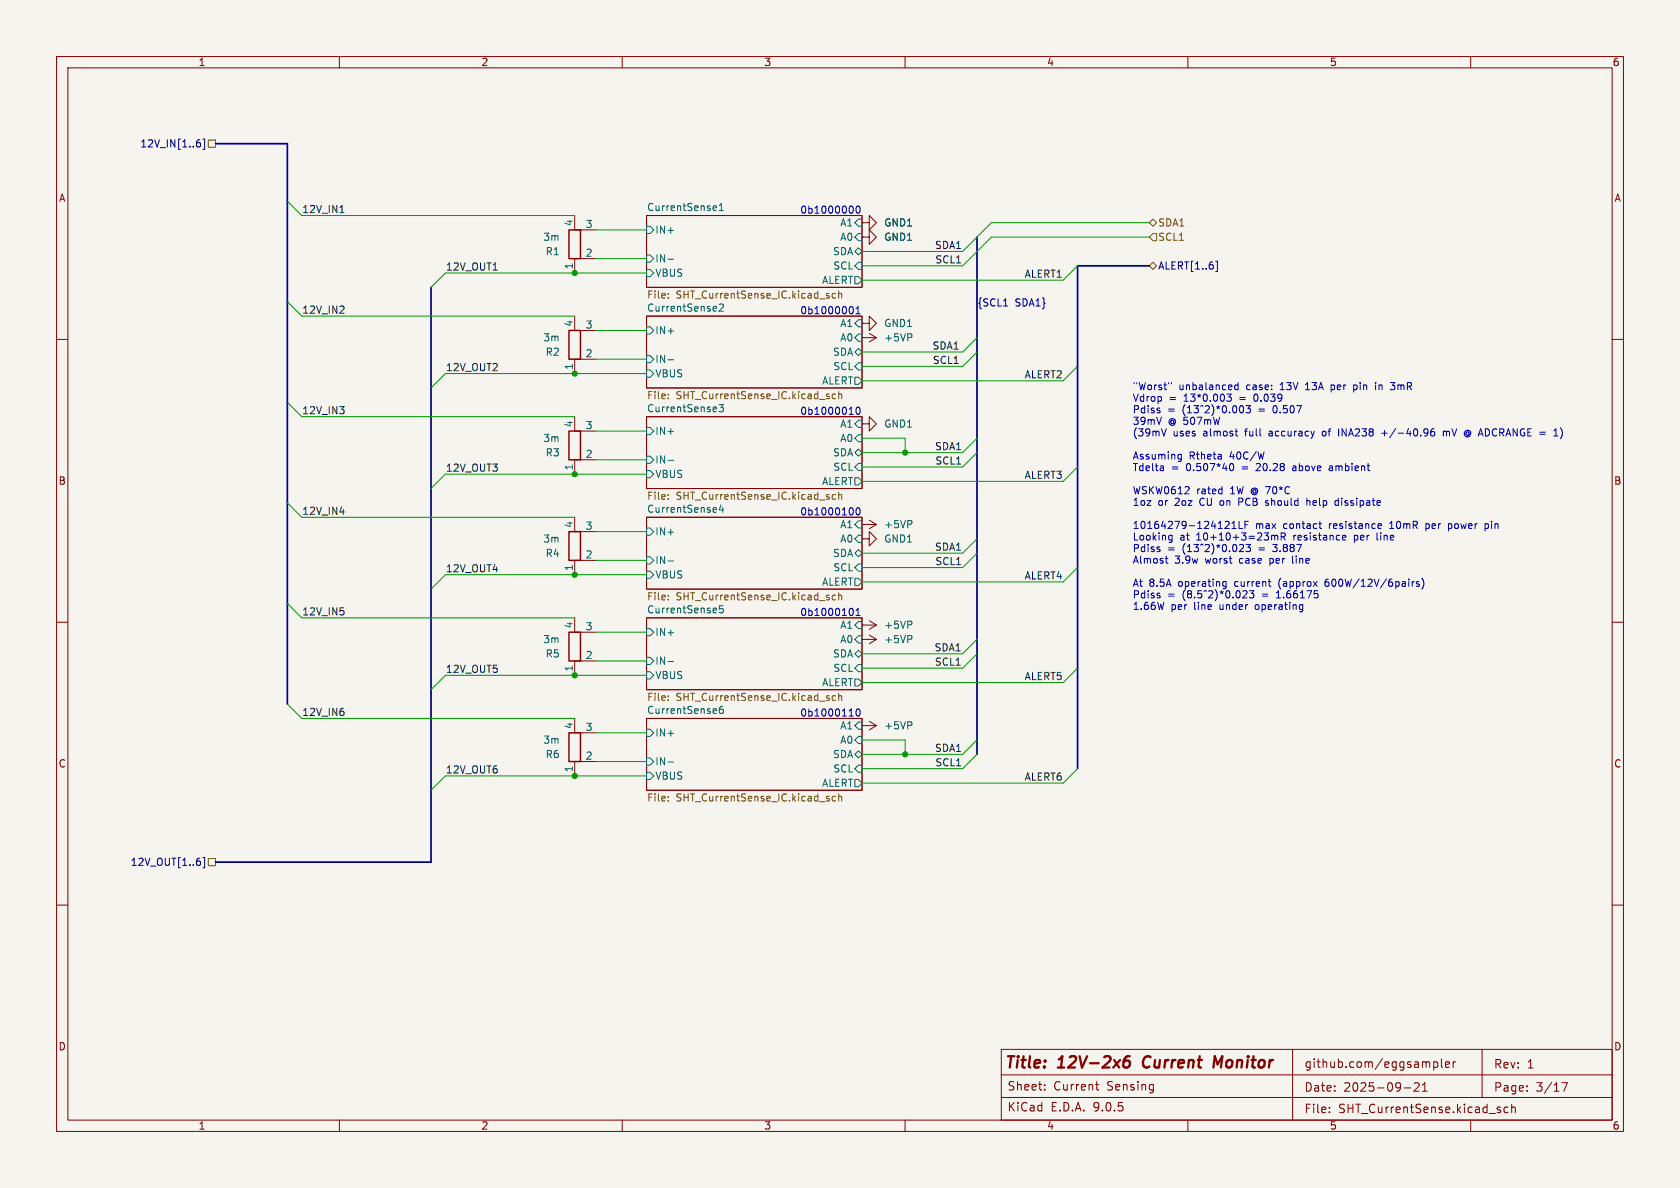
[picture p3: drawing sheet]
<svg xmlns="http://www.w3.org/2000/svg" width="297mm" height="210mm" viewBox="0 0 297 210" stroke-linecap="round" stroke-linejoin="round" font-family="sans-serif">
<path d="M0 0h297v210h-297z" fill="#f5f4ef" stroke="#f5f4ef" stroke-width=".18"/>
<g fill="none" stroke="#840000" stroke-width=".18">
<path d="M10 10h277v190h-277zM12 12h273v186h-273zM60 10v2M110 10v2M160 10v2M210 10v2M260 10v2M101.6 38.1v2.5h3.8M114.3 38.1h38.1v12.7h-38.1zM152.4 39.4h1.3v-1.3l1.2 1.3-1.2 1.2v-1.2M152.4 39.4h.1M101.6 55.9v2.5h3.8"/>
<path d="M105.4 45.7h-3.8v2.6M114.3 55.9h38.1v12.7h-38.1zM152.4 57.2h1.3v-1.3l1.2 1.3-1.2 1.2v-1.2M152.4 57.2h.1M152.4 59.7h.1M152.4 41.9h1.3v-1.3l1.2 1.3-1.2 1.3v-1.3M152.4 41.9h.1M152.4 59.7h2.5M153.7 58.9l1.2 .8M154.9 59.7l-1.2 .8M10 60h2M101.6 73.7v2.5h3.8"/>
<path d="M105.4 63.5h-3.8v2.5M114.3 73.7h38.1v12.7h-38.1zM152.4 74.9h1.3v-1.2l1.2 1.2-1.2 1.3v-1.3M152.4 74.9h.1M285 60h2M101.6 91.4v2.6h3.8M105.4 81.3h-3.8v2.5M105.4 99.1h-3.8v2.5M114.3 91.4h38.1v12.7h-38.1zM152.4 92.7h.1M152.4 95.3h1.3v-1.3l1.2 1.3-1.2 1.2v-1.2M152.4 95.3h.1"/>
<path d="M152.4 92.7h2.5M153.7 91.9l1.2 .8M154.9 92.7l-1.2 .8M10 110h2M101.6 109.2v2.6h3.8M105.4 116.8h-3.8v2.6M114.3 109.2h38.1v12.7h-38.1zM152.4 110.5h.1M152.4 113h.1M152.4 110.5h2.5M152.4 113h2.5M153.7 109.7l1.2 .8"/>
<path d="M153.7 112.3l1.2 .7M154.9 110.5l-1.2 .8M154.9 113l-1.2 .8M285 110h2M101.6 127v2.5h3.8M105.4 134.6h-3.8v2.6M114.3 127h38.1v12.7h-38.1zM152.4 128.3h.1M152.4 128.3h2.5M153.7 127.5l1.2 .8M154.9 128.3l-1.2 .7M10 160h2"/>
<path d="M285 160h2M60 198v2M110 198v2M160 198v2M177 194h108M177 190h108M177 185.5h108v12.5h-108zM184.7 192.6v.1M184.7 191.8v.1M193.7 191.7h.5M193.9 191.2v1.3l.3 .2M210 198v2"/>
<path d="M228.5 185.5v12.5M235 196.6v.1M235 195.8v.1M248.2 192.3h1.2M250 191.5l.6-.1 .2 .1 .1 .3-.9 1.1h.9M251.5 192.9h.8M251.5 191.8l.4-.4v1.5M253.5 187.7v1.5M253.5 187.8l.4-.1 .3 .3v.4l-.2 .2h-.5M254.8 187.2v1.3l.2 .2M255.5 188.2l.8-.2-.1-.2-.4-.1-.3 .2 .1 .7h.6M256.9 187.7v1"/>
<path d="M257.3 187.7l-.3 .1-.1 .2M260 198v2M262 185.5v8.5M265.2 196.3v.3M266.6 195.8l-.4-.1-.3 .3v.4l.1 .2h.6M267.2 195.8l.3-.1 .3 .1 .1 .9M267.2 195.2v1.5M270 192.8v.1M270 192v.1M276.1 191.4h1l-.6 1.5"/>
</g>
<path d="M198.7 187.7a.64 .64 0 0 1 1 0v.6a.66 .66 0 0 1-1 .3M199.7 186.7a.81 .81 0 0 0-.9 .5M202.3 187a1.27 1.27 0 0 0 0 1.6M216.1 186.7l-.8 1.4-.5-1.4-.3 2" fill="none" stroke="#840000" stroke-width=".4"/>
<g fill="none" stroke="#006464" stroke-width=".18">
<path d="M126.3 36.4h.3l.1 .3-.6 .1M126.6 37.2h-.3M127.2 37.2h.7M127.2 36.3l.3-.3v1.2M151.8 38.7h.6v1.3h-.6l-.7-.6zM114.3 47.6h.6l.7 .7-.7 .6h-.6zM114.3 40h.6l.7 .6-.7 .7h-.6zM114.3 45.1h.6l.7 .6-.7 .7h-.6zM114.3 57.8h.6l.7 .6-.7 .7h-.6zM118.1 45.8h1M127.8 53.9v.4l-.7 .7h.8M151.1 44.5l.7-.7 .6 .7-.6 .6z"/>
<path d="M151.1 48.9h.7l.6 .6-.6 .7h-.7zM151.8 46.4h.6v1.2h-.6l-.7-.6zM151.8 41.3h.6v1.2h-.6l-.7-.6zM151.8 56.5h.6v1.3h-.6l-.7-.6zM151.8 59.1h.6v1.2h-.6l-.7-.6zM161.1 59.1l.1 .1-.1 .4M114.3 65.4h.6l.7 .6-.7 .7h-.6zM114.3 62.9h.6l.7 .6-.7 .6h-.6zM114.3 75.6h.6l.7 .6-.7 .6h-.6zM118.1 63.6h1M127.9 71.5l-.4 .5 .3 .1v.6l-.2 .1-.5-.1M151.1 62.2l.7-.6 .6 .6-.6 .7z"/>
<path d="M151.1 66.7h.7l.6 .6-.6 .6h-.7zM151.8 64.1h.6v1.3h-.6l-.7-.6zM151.8 74.3h.6v1.3h-.6l-.7-.7zM151.8 76.8h.6v1.3h-.6l-.7-.6zM114.3 93.3h.6l.7 .7-.7 .6h-.6zM114.3 98.4h.6l.7 .7-.7 .6h-.6zM114.3 83.2h.6l.7 .6-.7 .7h-.6zM114.3 80.6h.6l.7 .7-.7 .6h-.6zM118.1 99.2h1M118.1 81.4h1M127.5 89.2l-.3 .9h.7M127.8 89.7v.9"/>
<path d="M151.1 80l.7-.6 .6 .6-.6 .6zM151.1 84.5h.7l.6 .6-.6 .6h-.7zM151.8 92.1h.6v1.2h-.6l-.7-.6zM151.8 99.7h.6v1.3h-.6l-.7-.7zM151.8 97.2l.6 .6-.6 .6-.7-.6zM151.8 94.6h.6v1.3h-.6l-.7-.6zM151.8 81.9h.6v1.3h-.6l-.7-.6zM161.1 92.1l.1 .2-.1 .3M114.3 118.7h.6l.7 .7-.7 .6h-.6zM114.3 111.1h.6l.7 .7-.7 .6h-.6zM114.3 116.2h.6l.7 .6-.7 .7h-.6zM114.3 101h.6l.7 .6-.7 .6h-.6z"/>
<path d="M118.1 116.9h1M127.2 107.1v.6l.1-.1h.5l.1 .5-.3 .2-.4-.1M151.1 115.6l.7-.7 .6 .7-.6 .6zM151.1 102.2h.7l.6 .7-.6 .6h-.7zM151.8 109.9h.6v1.2h-.6l-.7-.6zM151.8 117.5h.6v1.2h-.6l-.7-.6zM151.8 112.4h.6v1.3h-.6l-.7-.7zM161.1 109.9l.1 .1-.1 .4M161.1 112.4l.1 .2-.1 .3M114.3 136.5h.6l.7 .7-.7 .6h-.6zM114.3 128.9h.6l.7 .6-.7 .7h-.6zM114.3 134h.6l.7 .6-.7 .7h-.6z"/>
<path d="M118.1 134.7h1M127.3 125a.99 .99 0 0 0 0 1.1h.5l.1-.5-.3-.3h-.2l-.2 .3M151.1 120h.7l.6 .7-.6 .6h-.7zM151.1 133.4l.7-.7 .6 .7-.6 .6zM151.1 137.8h.7l.6 .6-.6 .7h-.7zM151.8 127.6h.6v1.3h-.6l-.7-.6zM151.8 135.3h.6v1.2h-.6l-.7-.6zM151.8 130.2h.6v1.2h-.6l-.7-.6zM161.1 127.6l.1 .2-.1 .4"/>
</g>
<g fill="none" stroke="#725600" stroke-width=".18">
<path d="M36.8 24.8h1.3v1.2h-1.3zM203.2 39.4l.6-.7 .7 .7-.7 .6zM118.1 51.9v.1M118.1 52.6v.1M146.5 52.3l.1 .2-.1 .2M146.5 51.9h.1M147.7 51.9h-.3l-.3 .2 .1 .5h.5M148.3 51.4v1.3M148.3 52l.1-.1h.4v.8M203.2 47l.6-.6 .7 .6-.7 .6zM203.8 41.3h.7v1.2h-.7l-.6-.6zM118.1 69.7v.1"/>
<path d="M118.1 70.4v.1M146.5 70.1l.1 .1-.1 .3M146.5 69.6l.1 .1M147.7 69.7l-.3-.1-.3 .3 .1 .5h.5M148.3 69.2v1.3M148.3 69.8l.1-.2 .4 .1v.8M118.1 87.5v.1M118.1 88.1v.2M146.5 87.8l.1 .2-.1 .3M146.5 87.4l.1 .1M147.7 87.5l-.3-.1-.3 .3 .1 .5h.5M148.3 87v1.3"/>
<path d="M148.3 87.5l.1-.1 .4 .1v.8M118.1 105.3v.1M118.1 105.9v.1M146.5 105.6l.1 .2-.1 .2M146.5 105.2l.1 .1M147.7 105.3l-.3-.1-.3 .2 .1 .6h.5M148.3 104.8v1.2M148.3 105.3l.1-.1 .4 .1v.7M118.1 123.7v.1M118.1 123v.2M146.5 123.4l.1 .2-.1 .2M146.5 123h.1"/>
<path d="M147.7 123h-.3l-.3 .2 .1 .6h.5M148.3 123.1l.1-.1h.4v.8M148.3 122.6v1.2M36.8 151.8h1.3v1.2h-1.3zM118.1 140.8v.1M118.1 141.5v.1M146.5 141.2l.1 .2-.1 .2M146.5 140.8h.1M147.7 140.8h-.3l-.3 .2 .1 .5h.5M148.3 140.3v1.3M148.3 140.9l.1-.1h.4v.8"/>
</g>
<path d="M100.6 58.4h2v5.1h-2zM100.6 40.6h2v5.1h-2zM100.6 76.2h2v5.1h-2zM100.6 94h2v5.1h-2zM100.6 111.8h2v5h-2zM100.6 129.5h2v5.1h-2z" fill="none" stroke="#840000" stroke-width=".25"/>
<path d="M35 25.2h.2l.3 .2-.1 .5-.4 .1M35.3 24.7l-.3 .1M35.9 24.6h.3v1.8h-.3M177.4 54.1h.7M214.9 46.2h.3v1.8h-.3M35.1 151.7h.2M35.2 152.2l.3 .2v.3l-.3 .3M35.9 151.6h.3v1.8h-.3" fill="none" stroke="#000084" stroke-width=".18"/>
<path d="M60.1 37.6h.7M60.7 54.2l.1 .1v.3l-.8 .8h.8M87.2 47.7h.7M60 71.9h.8l-.4 .5M60.8 72.5v.5M60.1 90.5h.8M60.8 108v.6M60.8 125.8v.6" fill="none" stroke="#0f0f0f" stroke-width=".18"/>
<path d="M38.1 25.4h12.7v99.1M76.2 50.8v101.6h-38.1M172.7 41.9v91.5M203.2 47h-12.7v88.9" fill="none" stroke="#000084" stroke-width=".3"/>
<g fill="none" stroke="#009600" stroke-width=".18">
<path d="M50.8 35.6l2.5 2.5h48.3M203.2 39.4h-27.9l-5.1 5.1h-17.8M50.8 53.3l2.5 2.6h48.3M105.4 58.4h8.9M105.4 45.7h8.9M105.4 40.6h8.9M114.3 48.3h-35.6l-2.5 2.5M172.7 59.7l-2.5 2.5h-17.8M190.5 47l-2.5 2.5h-35.6M203.2 41.9h-27.9l-5.1 5.1h-17.8M50.8 71.1l2.5 2.6h48.3M105.4 76.2h8.9"/>
<path d="M105.4 63.5h8.9M114.3 66h-35.6l-2.5 2.6M152.4 77.5h7.6v2.5M172.7 77.5l-2.5 2.5h-17.8M172.7 62.2l-2.5 2.6h-17.8M190.5 64.8l-2.5 2.5h-35.6M50.8 88.9l2.5 2.5h48.3M105.4 99.1h8.9M105.4 94h8.9M105.4 81.3h8.9M114.3 83.8h-35.6l-2.5 2.6M172.7 95.3l-2.5 2.5h-17.8"/>
<path d="M172.7 80l-2.5 2.6h-17.8M172.7 97.8l-2.5 2.5h-17.8M190.5 82.6l-2.5 2.5h-35.6M50.8 106.7l2.5 2.5h48.3M105.4 111.8h8.9M105.4 116.8h8.9M114.3 119.4h-35.6l-2.5 2.5M114.3 101.6h-35.6l-2.5 2.5M172.7 113l-2.5 2.6h-17.8M172.7 115.6l-2.5 2.5h-17.8M190.5 118.1l-2.5 2.6h-35.6M190.5 100.3l-2.5 2.6h-35.6"/>
<path d="M50.8 124.5l2.5 2.5h48.3M105.4 134.6h8.9M105.4 129.5h8.9M114.3 137.2h-35.6l-2.5 2.5M152.4 130.8h7.6v2.6M172.7 130.8l-2.5 2.6h-17.8M172.7 133.4l-2.5 2.5h-17.8M190.5 135.9l-2.5 2.5h-35.6"/>
</g>
<g fill="none" stroke="#0000c2" stroke-width=".18">
<path d="M150.7 36.5l.1 .4-.1 .7M151.5 36.5l.1-.1a.68 .68 0 0 1 .5 .7 .68 .68 0 0 1-.5 .6l-.1-.1-.2-.4zM150.4 54.2a.68 .68 0 0 1 .5 .6 .68 .68 0 0 1-.5 .7M151.3 54.6l.4-.4v1.3M151.3 55.5h.8M150.1 73.2h.7M151.5 72.1l.1-.1a.68 .68 0 0 1 .5 .6 .68 .68 0 0 1-.5 .6l-.1-.1-.2-.3zM205 72.6v.3M206.2 75.8l-.4 1.3M206.6 67.6v.3M207.1 67.6v.3M217.7 69.7l-.5 .4 .4 .2v.5l-.2 .1h-.5"/>
<path d="M218.3 76.2h.5M218.6 77l.2 .1M218.9 67.6v1.3M218.9 68.1l-.4-.1-.2 .3 .1 .5h.5M219.7 71.8l.1 .4-.1 .7M220.3 71.7h.8l-.5 .5 .4 .1v.6l-.2 .1-.5-.1M230.8 68.9h.7M230.9 67.9l-.1 .1M233.9 76.3l-.1 .2 .1 .5M235.3 68v1.3M235.3 68.8l.1 .1M235.4 68l-.1 .1"/>
<path d="M236.7 75.8v1.3M239.3 68.8l.4 .1M239.3 68v1.3M239.7 68l-.4 .1M243.2 67.6v.1M243.2 68v.9M244.3 76.6h.9M245.8 67.6h.8l-.4 .5 .3 .1 .1 .1M246.6 68.6l-.3 .3h-.3M252.4 75.9v.9M252.4 76.3v.2M253.5 75.8l-.3 .1a.86 .86 0 0 0 0 1.2l.4-.2 .1-.4-.3-.2h-.4l-.1 .2"/>
<path d="M255.2 76.3l.3-.1 .2 .2M255.2 76.2v.9M255.7 76.4v.7M255.9 76.2l-.2 .2M259.5 76l.5 .4M259.5 76.3l.2 .2M259.7 76.8l-.2 .1M259.7 76.3v.5M259.9 77.1l-.4 .2M260 76.7l-.2 .2-.1-.1M275.8 75.6a1.46 1.46 0 0 1 0 2M150.7 89.9l.1 .3-.1 .7"/>
<path d="M151.5 89.9l.1-.1a.68 .68 0 0 1 .5 .6 .68 .68 0 0 1-.5 .6l-.1-.1-.2-.4zM205 97.2v.3M205.7 82.5v.7M205.7 83.1l-.1 .1M205.7 82.7h-.1M206 98.7h.5M206.2 98.3v1.1l.3 .2M206.8 94.6l.4 .1M207.2 94.6v1.1l-.1 .1-.3 .1M207.2 95.4l-.4 .1M208.4 81.1h.4M208.4 80.4h.4"/>
<path d="M208.8 80.3v1l-.1 .2-.3 .1M217.1 92.2l.2 .2-.1 .3-.7 .7h.8M217.8 93.4h.7M217.8 92.5l.4-.3v1.2M218 82.2l.1 .5-.1 .4-.3 .1-.3-.2M219 88.1v1.2M219 88.7h.5M219.1 92.2v1.2h.6M219.8 96.5v.3l-.7 .7h.7M220.1 92.8h.4M220.7 92.2h-.6v1.2M221.1 96.2l-.5 .5 .4 .1v.6l-.2 .1-.5-.1"/>
<path d="M223.7 89.3h.4M223.8 88.9h.3M224.1 88.5l-.3 .1M224.9 94.7l.3-.1 .1 .2M225.3 94.8l.2-.2 .3 .1 .1 .8M225.3 94.8v.7M226.5 94.2v1.3M226.8 94.9l.4 .6M227.2 94.4l-.1 .4-.6 .1M228.5 98.3v1.1l.2 .2M228.7 82.4h-.1M228.7 82.7l-.2 .2 .2 .3"/>
<path d="M231 88.6l.4-.1 .2 .2M231 88.1v1.2M233.2 92.6h.4M233.3 92.2v1l.3 .2M235.4 82.4h-.4M235.4 82.7h-.3l-.1 .2v.2l.4 .1M236.6 88.6l-.4-.1-.2 .2 .1 .6h.5M236.6 88.1v1.2M237.5 94.6l.4 .1v.2l-.6 .1M237.9 95.4l-.4 .1M243.4 94.2v1.1l.2 .2M243.8 92.6h.4v.3l-.6 .1"/>
<path d="M244.2 93.4h-.4M245.7 93.4h.7M245.8 92.5h-.1M252.1 92.6v1.2M252.1 93.4h.1M252.2 92.6h-.1M256.1 93.4h.3M256.1 92.6v1.2M256.4 92.6h-.3M262.5 92.6h.4l.2 .1M262.5 92.6v1.2M263.1 93.3l-.2 .1h-.4"/>
<path d="M150.4 107.5a.68 .68 0 0 1 .5 .7 .68 .68 0 0 1-.5 .6M151.3 108.8h.8M151.3 107.9l.4-.4v1.3M205 105.3v.3M216.3 103.6h.5M216.3 102.9h.5M216.8 102.8v1l-.3 .3-.3-.1M220.5 104.7l-.1 .3-.7 .7h.8M221.7 104.4l-.5 .5 .4 .1v.6l-.2 .1-.5-.1M224.2 102.8h.5M224.6 103.6h.1M225.7 105.7h.7"/>
<path d="M225.8 104.7l-.1 .1M230.2 106.9l.1 .1M230.3 106.9l-.1 1.1M230.3 107.7h-.1M234.4 102.5a.99 .99 0 0 0 0 1.1h.1M234.5 102.9l-.3 .2M249.7 102.8v.8M250 102.8l-.3 .2M250.9 102.9l-.3-.1-.2 .2v.2l.5 .1v.3h-.5M251.4 102.2a1.46 1.46 0 0 1 0 1.9M150.1 126.6h.7M151.5 125.4l.1-.1a.68 .68 0 0 1 .5 .7 .68 .68 0 0 1-.5 .6l-.1-.1-.2-.4z"/>
</g>
<g fill="#009600" stroke="#009600" stroke-width=".18">
<circle cx="160" cy="133.4" r=".46"/>
<circle cx="101.6" cy="119.4" r=".46"/>
<circle cx="160" cy="80" r=".46"/>
<circle cx="101.6" cy="137.2" r=".46"/>
<circle cx="101.6" cy="101.6" r=".46"/>
<circle cx="101.6" cy="83.8" r=".46"/>
<circle cx="101.6" cy="48.3" r=".46"/>
<circle cx="101.6" cy="66" r=".46"/>
</g>
<g font-size="2.8" fill="#840000">
<text x="177.5" y="189.4">Title:</text>
<text x="187.2" y="189.4">12V-2x6</text>
<text x="202.9" y="189.4">Current</text>
<text x="216.2" y="189.4">Monitor</text>
</g>
<g font-size="2.1" fill="#840000">
<text x="230.5" y="189">github.com/eggsampler</text>
<text x="264" y="189.1">Rev:</text>
<text x="269.9" y="189.1">1</text>
<text x="178" y="196.7">KiCad</text>
<text x="178" y="193">Sheet:</text>
<text x="185.7" y="196.7">E.D.A.</text>
<text x="186.2" y="193">Current</text>
<text x="193.3" y="196.7">9.0.5</text>
<text x="195.7" y="193">Sensing</text>
<text x="230.5" y="193.2">Date:</text>
<text x="230.5" y="197">File:</text>
<text x="236.6" y="197">SHT_CurrentSense.kicad_sch</text>
<text x="237.5" y="193.2">2025-09-21</text>
<text x="264" y="193.2">Page:</text>
<text x="271.5" y="193.2">3/17</text>
</g>
<g font-size="1.8" fill="#840000">
<text x="35" y="11.9">1</text>
<text x="85" y="11.9">2</text>
<text x="135" y="11.9">3</text>
<text x="185" y="11.9">4</text>
<text x="235" y="11.9">5</text>
<text x="285" y="11.9">6</text>
<text x="10.3" y="35.9">A</text>
<text x="285.3" y="35.9">A</text>
<text x="10.3" y="85.9">B</text>
<text x="285.3" y="85.9">B</text>
<text x="10.3" y="135.9">C</text>
<text x="285.3" y="135.9">C</text>
<text x="10.3" y="185.9">D</text>
<text x="285.3" y="185.9">D</text>
<text x="35" y="199.9">1</text>
<text x="85" y="199.9">2</text>
<text x="135" y="199.9">3</text>
<text x="185" y="199.9">4</text>
<text x="235" y="199.9">5</text>
<text x="285" y="199.9">6</text>
</g>
<g font-size="1.8" fill="#000084">
<text x="24.7" y="26.3">12V_IN[1..6]</text>
<text x="204.7" y="47.9">ALERT[1..6]</text>
<text x="172.7" y="54.3">{SCL1</text>
<text x="179.5" y="54.3">SDA1}</text>
<text x="23" y="153.3">12V_OUT[1..6]</text>
</g>
<g font-size="1.8" fill="#0f0f0f">
<text x="53.3" y="37.8">12V_IN1</text>
<text x="78.7" y="47.9">12V_OUT1</text>
<text x="165.2" y="44.1">SDA1</text>
<text x="165.3" y="46.6">SCL1</text>
<text x="181" y="49.2">ALERT1</text>
<text x="53.3" y="55.5">12V_IN2</text>
<text x="78.7" y="65.7">12V_OUT2</text>
<text x="164.8" y="61.9">SDA1</text>
<text x="164.8" y="64.4">SCL1</text>
<text x="181" y="67">ALERT2</text>
<text x="53.3" y="73.3">12V_IN3</text>
<text x="78.7" y="83.5">12V_OUT3</text>
<text x="165.2" y="79.7">SDA1</text>
<text x="165.3" y="82.2">SCL1</text>
<text x="181" y="84.7">ALERT3</text>
<text x="53.3" y="91.1">12V_IN4</text>
<text x="78.7" y="101.3">12V_OUT4</text>
<text x="165.2" y="97.4">SDA1</text>
<text x="165.3" y="100">SCL1</text>
<text x="181" y="102.5">ALERT4</text>
<text x="53.3" y="108.9">12V_IN5</text>
<text x="78.7" y="119">12V_OUT5</text>
<text x="165.1" y="115.2">SDA1</text>
<text x="165.2" y="117.8">SCL1</text>
<text x="181" y="120.3">ALERT5</text>
<text x="53.3" y="126.7">12V_IN6</text>
<text x="78.7" y="136.8">12V_OUT6</text>
<text x="165.2" y="133">SDA1</text>
<text x="165.3" y="135.5">SCL1</text>
<text x="181" y="138.1">ALERT6</text>
</g>
<g font-size="1.8" fill="#006464">
<text x="101.3" y="40.1" transform="rotate(-90 101.3 40.1)">4</text>
<text x="103.4" y="40.4">3</text>
<text x="114.3" y="37.4">CurrentSense1</text>
<text x="115.8" y="41.5">IN+</text>
<text x="148.4" y="40.2">A1</text>
<text x="156.2" y="40.2">GND1</text>
<text x="95.9" y="42.8">3m</text>
<text x="96.4" y="45.3">R1</text>
<text x="101.3" y="47.7" transform="rotate(-90 101.3 47.7)">1</text>
<text x="103.4" y="45.5">2</text>
<text x="115.8" y="46.6">IN-</text>
<text x="147.2" y="45.3">SDA</text>
<text x="147.2" y="47.9">SCL</text>
<text x="148.4" y="42.8">A0</text>
<text x="156.2" y="42.8">GND1</text>
<text x="114.3" y="53.1">File:</text>
<text x="115.8" y="49.1">VBUS</text>
<text x="119.5" y="53.1">SHT_CurrentSense_IC.kicad_sch</text>
<text x="145.2" y="50.4">ALERT</text>
<text x="101.3" y="57.9" transform="rotate(-90 101.3 57.9)">4</text>
<text x="103.4" y="58.2">3</text>
<text x="114.3" y="55.2">CurrentSense2</text>
<text x="115.8" y="59.3">IN+</text>
<text x="148.4" y="58">A1</text>
<text x="156.2" y="58">GND1</text>
<text x="95.9" y="60.6">3m</text>
<text x="96.4" y="63.1">R2</text>
<text x="101.3" y="65.5" transform="rotate(-90 101.3 65.5)">1</text>
<text x="103.4" y="63.2">2</text>
<text x="115.8" y="64.4">IN-</text>
<text x="147.2" y="63.1">SDA</text>
<text x="147.2" y="65.6">SCL</text>
<text x="148.4" y="60.6">A0</text>
<text x="156.2" y="60.6">+5VP</text>
<text x="114.3" y="70.9">File:</text>
<text x="115.8" y="66.9">VBUS</text>
<text x="119.5" y="70.9">SHT_CurrentSense_IC.kicad_sch</text>
<text x="145.2" y="68.2">ALERT</text>
<text x="101.3" y="75.6" transform="rotate(-90 101.3 75.6)">4</text>
<text x="103.4" y="75.9">3</text>
<text x="114.3" y="72.9">CurrentSense3</text>
<text x="115.8" y="77.1">IN+</text>
<text x="148.4" y="75.8">A1</text>
<text x="156.2" y="75.8">GND1</text>
<text x="95.9" y="78.3">3m</text>
<text x="96.4" y="80.9">R3</text>
<text x="101.3" y="83.3" transform="rotate(-90 101.3 83.3)">1</text>
<text x="103.4" y="81">2</text>
<text x="115.8" y="82.1">IN-</text>
<text x="147.2" y="80.9">SDA</text>
<text x="147.2" y="83.4">SCL</text>
<text x="148.4" y="78.3">A0</text>
<text x="115.8" y="84.7">VBUS</text>
<text x="145.2" y="86">ALERT</text>
<text x="101.3" y="93.4" transform="rotate(-90 101.3 93.4)">4</text>
<text x="103.4" y="93.7">3</text>
<text x="114.3" y="90.7">CurrentSense4</text>
<text x="115.8" y="94.8">IN+</text>
<text x="148.4" y="93.6">A1</text>
<text x="156.2" y="93.6">+5VP</text>
<text x="95.9" y="96.1">3m</text>
<text x="96.4" y="98.7">R4</text>
<text x="101.3" y="101" transform="rotate(-90 101.3 101)">1</text>
<text x="103.4" y="98.8">2</text>
<text x="115.8" y="99.9">IN-</text>
<text x="147.2" y="98.7">SDA</text>
<text x="147.2" y="101.2">SCL</text>
<text x="148.4" y="96.1">A0</text>
<text x="156.2" y="96.1">GND1</text>
<text x="115.8" y="102.5">VBUS</text>
<text x="145.2" y="103.7">ALERT</text>
<text x="95.9" y="113.9">3m</text>
<text x="101.3" y="111.2" transform="rotate(-90 101.3 111.2)">4</text>
<text x="103.4" y="111.5">3</text>
<text x="114.3" y="108.5">CurrentSense5</text>
<text x="115.8" y="112.6">IN+</text>
<text x="148.4" y="111.4">A1</text>
<text x="148.4" y="113.9">A0</text>
<text x="156.2" y="111.4">+5VP</text>
<text x="156.2" y="113.9">+5VP</text>
<text x="96.4" y="116.4">R5</text>
<text x="101.3" y="118.8" transform="rotate(-90 101.3 118.8)">1</text>
<text x="103.4" y="116.6">2</text>
<text x="115.8" y="117.7">IN-</text>
<text x="147.2" y="116.4">SDA</text>
<text x="147.2" y="119">SCL</text>
<text x="114.3" y="124.2">File:</text>
<text x="115.8" y="120.2">VBUS</text>
<text x="119.5" y="124.2">SHT_CurrentSense_IC.kicad_sch</text>
<text x="145.2" y="121.5">ALERT</text>
<text x="95.9" y="131.7">3m</text>
<text x="101.3" y="129" transform="rotate(-90 101.3 129)">4</text>
<text x="103.4" y="129.3">3</text>
<text x="114.3" y="126.3">CurrentSense6</text>
<text x="115.8" y="130.4">IN+</text>
<text x="148.4" y="129.1">A1</text>
<text x="148.4" y="131.7">A0</text>
<text x="156.2" y="129.1">+5VP</text>
<text x="96.4" y="134.2">R6</text>
<text x="101.3" y="136.6" transform="rotate(-90 101.3 136.6)">1</text>
<text x="103.4" y="134.4">2</text>
<text x="115.8" y="135.5">IN-</text>
<text x="147.2" y="134.2">SDA</text>
<text x="147.2" y="136.8">SCL</text>
<text x="115.8" y="138">VBUS</text>
<text x="145.2" y="139.3">ALERT</text>
</g>
<g font-size="1.8" fill="#0000c2">
<text x="141.4" y="37.9">0b1000000</text>
<text x="141.4" y="55.6">0b1000001</text>
<text x="200.2" y="69.3">&quot;Worst&quot;</text>
<text x="200.2" y="71.3">Vdrop</text>
<text x="206.6" y="71.3">=</text>
<text x="208.4" y="69.3">unbalanced</text>
<text x="209.4" y="71.3">13*0.003</text>
<text x="219.4" y="71.3">=</text>
<text x="220.5" y="69.3">case:</text>
<text x="222.1" y="71.3">0.039</text>
<text x="226.6" y="69.3">13V</text>
<text x="231.3" y="69.3">13A</text>
<text x="235.9" y="69.3">per</text>
<text x="240.1" y="69.3">pin</text>
<text x="244.2" y="69.3">in</text>
<text x="247.1" y="69.3">3mR</text>
<text x="141.4" y="73.4">0b1000010</text>
<text x="200.2" y="73.4">Pdiss</text>
<text x="200.2" y="75.4">39mV</text>
<text x="200.2" y="77.5">(39mV</text>
<text x="206.4" y="73.4">=</text>
<text x="206.5" y="75.4">@ 507mW</text>
<text x="207.4" y="77.5">uses</text>
<text x="209.1" y="73.4">(13^2)*0.003</text>
<text x="212.8" y="77.5">almost</text>
<text x="220.4" y="77.5">full</text>
<text x="222.8" y="73.4">=</text>
<text x="224.8" y="77.5">accuracy</text>
<text x="225.5" y="73.4">0.507</text>
<text x="234.4" y="77.5">of</text>
<text x="237.5" y="77.5">INA238</text>
<text x="245.3" y="77.5">+/-40.96</text>
<text x="256.4" y="77.5">mV</text>
<text x="260.3" y="77.5">@ ADCRANGE =</text>
<text x="200.2" y="81.6">Assuming</text>
<text x="200.2" y="83.6">Tdelta</text>
<text x="207.1" y="83.6">=</text>
<text x="209.8" y="83.6">0.507*40</text>
<text x="210.2" y="81.6">Rtheta</text>
<text x="217.5" y="81.6">40C/W</text>
<text x="219.8" y="83.6">=</text>
<text x="222.6" y="83.6">20.28</text>
<text x="229.2" y="83.6">above</text>
<text x="235.8" y="83.6">ambient</text>
<text x="200.2" y="87.7">WSKW0612</text>
<text x="200.2" y="89.7">1oz</text>
<text x="204.7" y="89.7">or</text>
<text x="207.8" y="89.7">2oz</text>
<text x="211.5" y="87.7">rated</text>
<text x="212.4" y="89.7">CU on</text>
<text x="217.6" y="87.7">1W @ 70*C</text>
<text x="219.6" y="89.7">PCB</text>
<text x="224.6" y="89.7">should</text>
<text x="232.1" y="89.7">help</text>
<text x="237.3" y="89.7">dissipate</text>
<text x="141.4" y="91.2">0b1000100</text>
<text x="200.2" y="93.8">10164279-124121LF</text>
<text x="200.2" y="95.9">Looking</text>
<text x="208.6" y="95.9">at</text>
<text x="211.6" y="95.9">10+10+3=23mR</text>
<text x="221.9" y="93.8">max</text>
<text x="227" y="93.8">contact</text>
<text x="228.9" y="95.9">resistance</text>
<text x="235.2" y="93.8">resistance</text>
<text x="239.9" y="95.9">per</text>
<text x="244" y="95.9">line</text>
<text x="246.1" y="93.8">10mR</text>
<text x="252.7" y="93.8">per</text>
<text x="256.9" y="93.8">power</text>
<text x="263.6" y="93.8">pin</text>
<text x="200.2" y="97.9">Pdiss</text>
<text x="200.2" y="100">Almost</text>
<text x="206.4" y="97.9">=</text>
<text x="207.7" y="100">3.9w</text>
<text x="209.1" y="97.9">(13^2)*0.023</text>
<text x="213.2" y="100">worst</text>
<text x="219.4" y="100">case</text>
<text x="222.8" y="97.9">=</text>
<text x="224.9" y="100">per</text>
<text x="225.5" y="97.9">3.887</text>
<text x="229.1" y="100">line</text>
<text x="200.2" y="104.1">At</text>
<text x="200.2" y="106.1">Pdiss</text>
<text x="203.1" y="104.1">8.5A</text>
<text x="206.4" y="106.1">=</text>
<text x="208.4" y="104.1">operating</text>
<text x="209.1" y="106.1">(8.5^2)*0.023</text>
<text x="218.5" y="104.1">current</text>
<text x="223.4" y="106.1">=</text>
<text x="226.1" y="106.1">1.66175</text>
<text x="226.5" y="104.1">(approx</text>
<text x="234.9" y="104.1">600W/12V/6pairs)</text>
<text x="141.4" y="109">0b1000101</text>
<text x="200.2" y="108.1">1.66W</text>
<text x="207" y="108.1">per</text>
<text x="211.2" y="108.1">line</text>
<text x="215.9" y="108.1">under</text>
<text x="222.4" y="108.1">operating</text>
<text x="141.4" y="126.8">0b1000110</text>
</g>
<g font-size="1.8" fill="#725600">
<text x="204.7" y="40.2">SDA1</text>
<text x="204.7" y="42.8">SCL1</text>
<text x="114.3" y="88.7">File:</text>
<text x="119.5" y="88.7">SHT_CurrentSense_IC.kicad_sch</text>
<text x="114.3" y="106.5">File:</text>
<text x="119.5" y="106.5">SHT_CurrentSense_IC.kicad_sch</text>
<text x="114.3" y="142">File:</text>
<text x="119.5" y="142">SHT_CurrentSense_IC.kicad_sch</text>
</g>
</svg>
